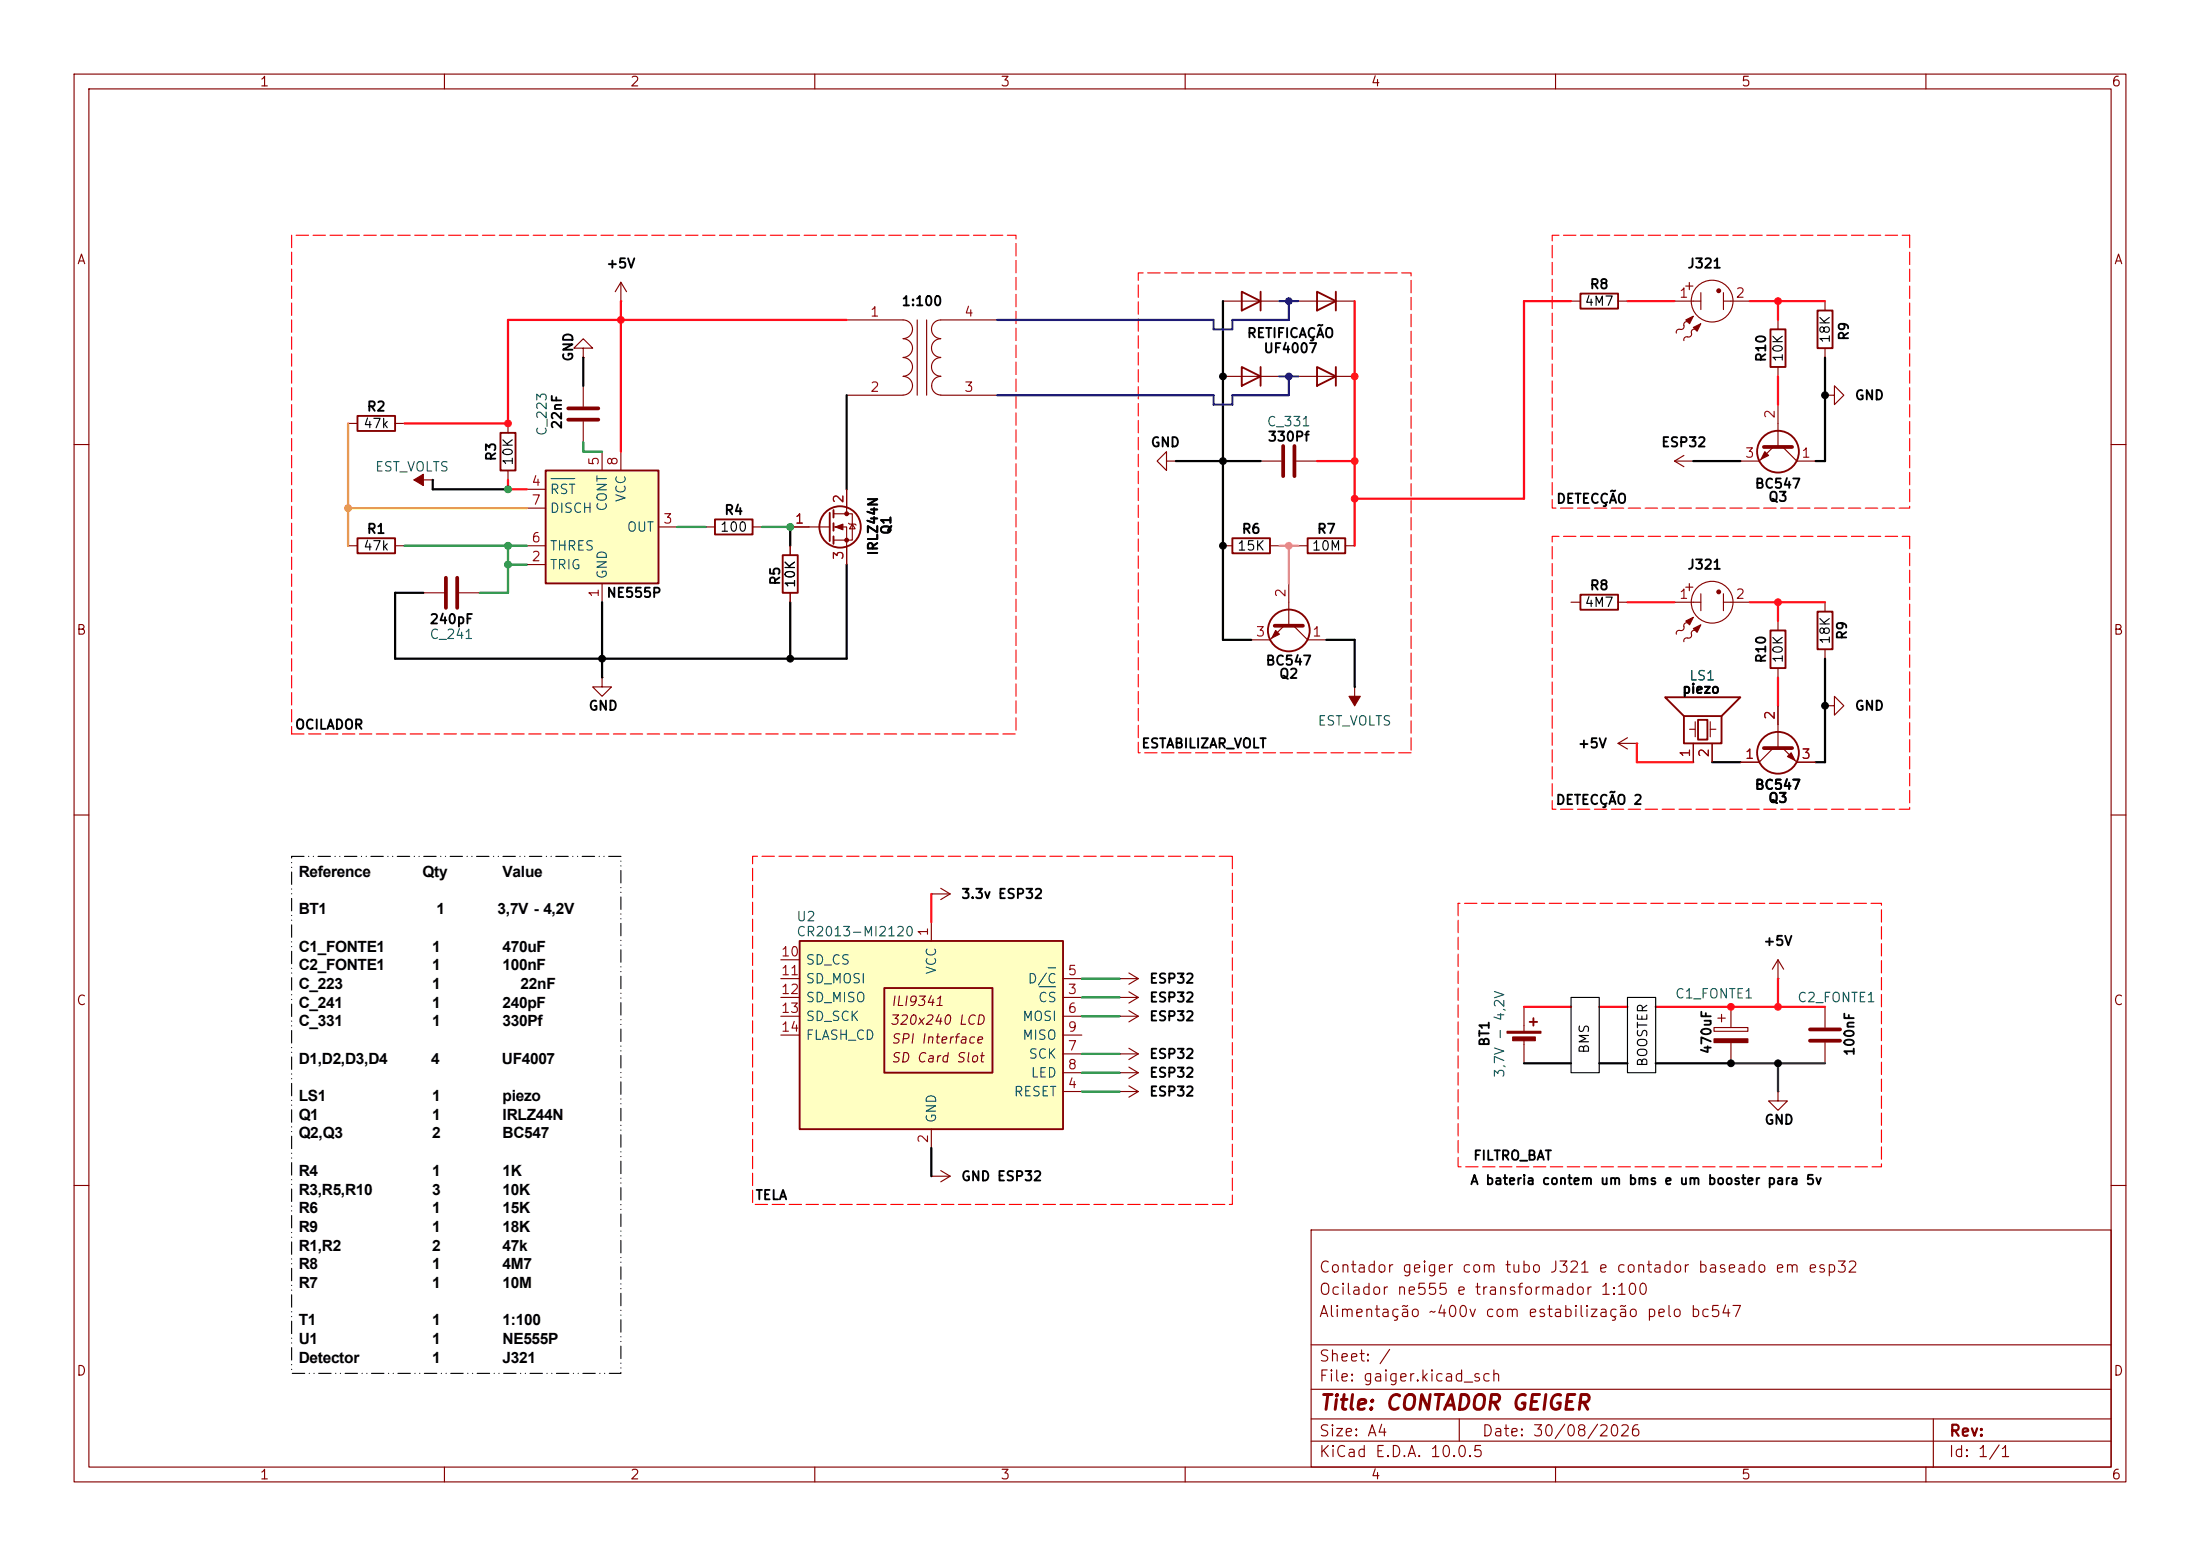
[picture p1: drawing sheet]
<svg xmlns="http://www.w3.org/2000/svg" width="297mm" height="210mm" viewBox="0 0 297 210" stroke-linecap="round" stroke-linejoin="round" font-family="sans-serif">
<g fill="none" stroke="#840000" stroke-width=".15">
<path d="M10 10h277v190h-277zM12 12h273v186h-273zM60 10v2M110 10v2M160 10v2M210 10v2M260 10v2M114.3 43.2h7.6a1.26 1.26 0 0 1 1.3 1.2 1.26 1.26 0 0 1-1.3 1.3M121.9 45.7a1.26 1.26 0 0 1 1.3 1.3 1.26 1.26 0 0 1-1.3 1.2M121.9 48.3a1.26 1.26 0 0 1 1.3 1.2 1.26 1.26 0 0 1-1.3 1.3 1.27 1.27 0 0 1 1.3 1.3 1.27 1.27 0 0 1-1.3 1.2h-7.6M123.8 43.2v10.1M125.1 43.2v10.1"/>
<path d="M127 43.2a1.25 1.25 0 0 0-1.2 1.2 1.25 1.25 0 0 0 1.2 1.3M127 45.7a1.25 1.25 0 0 0-1.2 1.3 1.25 1.25 0 0 0 1.2 1.2M127 48.3a1.25 1.25 0 0 0-1.2 1.2 1.25 1.25 0 0 0 1.2 1.3M127 43.2h7.6M127 53.3h7.6M127 50.8a1.26 1.26 0 0 0-1.2 1.3 1.26 1.26 0 0 0 1.2 1.2M10 60h2M106.7 71.1h5.3M112.5 69.3h2.6v3.6h-2.6M112.5 71.1h1.8v5.1M114.3 66v3.3M114.6 70.6l.1 .1h.7l.2 .2"/>
<path d="M115.1 70.7l.3 .7h-.7zM285 60h2M10 110h2M285 110h2M10 160h2M177 166h108v32h-108zM285 160h2M60 198v2M110 198v2M160 198v2M177 194.5h108M177 191.5h108"/>
<path d="M177 187.5h108M177 181.5h108M197 191.5v3M210 198v2M260 198v2M261 191.5v6.5"/>
</g>
<g fill="none" stroke="#840000" stroke-width=".25">
<path d="M112 69.2v3.8M112.5 68.8v1.1M112.5 70.6v1M112.5 72.4v1"/>
<circle cx="113.4" cy="71.1" r="2.79"/>
</g>
<g fill="#840000" stroke="#840000" stroke-width=".15">
<path d="M112.8 71.1l1-.4v.8z"/>
<circle cx="114.3" cy="69.3" r=".25"/>
<circle cx="114.3" cy="72.9" r=".25"/>
</g>
<path d="M73.7 63.5h15.2v15.2h-15.2z" fill="#ffffc2"/>
<g fill="none" stroke="#840000" stroke-width=".25">
<path d="M167.6 39.4l2.6 1.2-2.6 1.3zM170.2 39.4v2.5M177.8 39.4l2.5 1.2-2.5 1.3zM180.3 39.4v2.5M213.4 39.6h5v2.1h-5zM48.3 56.1h5v2.1h-5zM67.6 58.4h2v5.1h-2zM167.6 49.5l2.6 1.3-2.6 1.3zM170.2 49.5v2.6M177.8 49.5l2.5 1.3-2.5 1.3zM180.3 49.5v2.6M239 44.5h2v5h-2z"/>
<path d="M245.4 41.9h2v5.1h-2zM48.3 72.6h5v2.1h-5zM73.7 63.5h15.2v15.2h-15.2zM96.5 70.1h5.1v2h-5.1zM166.4 72.6h5v2.1h-5zM176.5 72.6h5.1v2.1h-5.1zM206.5 137.9h1M207 137.4v1"/>
<circle cx="240" cy="61" r="2.82"/>
<circle cx="174" cy="85.1" r="2.82"/>
</g>
<g fill="none" stroke="#840000" stroke-width=".15">
<path d="M83.8 38.1v2.5M83.8 38.1l-.7 1.3M83.8 38.1l.8 1.3M229.6 39.5v2.3M232.7 39.5v2.3M47 57.2h1.3M53.3 57.2h1.3M68.6 57.2v1.2M78.7 47h1.3l-1.3-1.3-1.2 1.3h1.2v1.3M78.7 48.3h.1M78.7 52.1v2.8M78.7 56.9v2.8"/>
<path d="M83.8 40.6h.1M165.1 50.8h7.6M165.1 40.6h7.6M175.3 50.8h7.6M175.3 40.6h7.6M212.1 40.6h1.3M218.4 40.6h1.3M226.1 40.6h3.5M227.8 43.4l-.4 .1-.1 .8-.3 .2h-.5l-.2 .2v.3M228.9 44.4l-.3 .1-.2 .1v.6l-.1 .2-.3 .1h-.5l-.2 .2v.3M232.7 40.6h3.5M240 43.2v1.3"/>
<path d="M240 49.5v1.3M240 54.6v5.7M246.4 53.3h1.2v-1.2l1.3 1.2-1.3 1.3v-1.3M246.4 53.3h.1M246.4 40.6v1.3M246.4 47v1.3M47 73.7h1.3M53.3 73.7h1.3M55.9 64.8h2.5M58.4 64.8h.1M68.6 63.5v1.3M71.1 76.2h2.6"/>
<path d="M71.1 66h2.6M71.1 73.7h2.6M71.1 68.6h2.6M81.3 61v2.5M81.3 78.7v2.6M83.8 61v2.5M88.9 71.1h2.5M95.2 71.1h1.3M101.6 71.1h1.3M157.5 62.2v-1.2l-1.3 1.2 1.3 1.3v-1.3h1.2M158.7 62.2h.1M165.1 73.7h1.3"/>
<path d="M170.2 62.2h2.8M171.4 73.7h1.3M174 78.7v5.8M175 62.2h2.8M175.3 73.7h1.2M181.6 73.7h1.3M226.1 62.2h2.5M226.1 62.2l1.2 .8M227.3 61.5l-1.2 .7M228.6 62.2h.1M239.4 60.3l-1.9 1.9h-2.6M240.7 60.3l1.9 1.9h2.5"/>
<path d="M57.1 80h2.8M62 80h2.8M81.3 91.4v1.3h1.2l-1.2 1.3-1.3-1.3h1.3M81.3 91.4h.1M173.4 84.5l-2 1.9h-2.5M174.6 84.5l1.9 1.9h2.6M182.9 92.7h.1M182.9 92.7v2.6M205.7 135.9v3.3M231.4 138.7h4.6v.5h-4.6zM231.9 137.4h1M232.4 136.9v1"/>
<path d="M233.7 135.9v2.8M240 132.1h.1M240 129.5v2.6M240 129.5l-.7 1.3M240 129.5l.8 1.3M246.4 135.9v2.8M125.7 158.8h.1M125.7 158.8h2.6M127 158l1.3 .8M128.3 158.8l-1.3 .7M205.7 140.2v3.3M233.7 140.7v2.8"/>
<path d="M240 147.3v1.3h1.3l-1.3 1.3-1.2-1.3h1.2M240 147.3h.1M246.4 140.7v2.8"/>
<circle cx="231.1" cy="40.6" r="2.82"/>
</g>
<path d="M74.4 64.6h3.2" fill="none" stroke="#006464" stroke-width=".15"/>
<g fill="#840000" stroke="#840000" stroke-width=".15">
<path d="M55.9 64.8l1.2-.8v1.5z"/>
<path d="M172.2 85.1l.5 .5-1 .5z"/>
<path d="M182.1 94h1.5l-.7 1.3z"/>
<path d="M227.6 43.2l1-.5-.5 1z"/>
<path d="M228.6 44.2l1-.5-.5 1z"/>
<path d="M238.3 61l.5 .5-1.1 .5z"/>
<path d="M203.5 139.2h4.5v.2h-4.5z"/>
<path d="M204.2 140h3.1v.5h-3.1z"/>
<path d="M231.4 140.2h4.6v.5h-4.6z"/>
<circle cx="232" cy="39.2" r=".25"/>
</g>
<path d="M76.7 56.6h4.1M76.7 55.1h4.1M60.2 78v4M61.7 78v4M173.2 60.2v4.1M174.8 60.2v4.1M238.1 60.3h3.8M172.1 84.5h3.8M244.3 138.9h4.1M244.3 140.5h4.1" fill="none" stroke="#840000" stroke-width=".51"/>
<path d="M107.9 127h35.6v25.4h-35.6z" fill="#ffffc2"/>
<g fill="none" stroke="#840000" stroke-width=".25">
<path d="M105.7 74.9h2v5.1h-2zM213.4 80.3h5v2h-5zM227.3 96.6h5.1v3.7h-5.1zM227.3 96.6l-2.5-2.5h10.1l-2.5 2.5M229.2 97.2h1.3v2.6h-1.3zM239 85.1h2v5.1h-2zM245.4 82.6h2v5h-2zM107.9 127h35.6v25.4h-35.6zM119.4 133.4h14.6v11.4h-14.6z"/>
<circle cx="240" cy="101.6" r="2.82"/>
</g>
<g fill="none" stroke="#840000" stroke-width=".15">
<path d="M106.7 73.7v1.2M106.7 71.1h2.5M114.3 66v2.6M114.3 73.7v2.5M106.7 80v1.3M212.1 81.3h1.3M218.4 81.3h1.3M219.7 99.6l-1.3 .7M226.1 81.3h3.5M227.8 84.1l-.4 .1-.1 .8-.3 .1h-.5l-.2 .2v.3M228.1 98.4h.8M228.9 97.4v2"/>
<path d="M228.9 85.1h-.3l-.2 .1v.6l-.1 .2-.3 .1h-.5l-.2 .3v.2M229.6 80.1v2.3M230.9 97.4v2M230.9 98.4h.7M232.7 81.3h3.5M232.7 80.1v2.3M240 83.8v1.3M240 90.2v1.2M240 95.3v5.7M246.4 95.3h1.2v-1.3l1.3 1.3-1.3 1.2v-1.2M246.4 95.3h.1M246.4 81.3v1.3"/>
<path d="M246.4 87.6v1.3M127 119.9l1.3 .8M218.4 100.3l1.3 .8M218.4 100.3h2.6M221 100.3h.1M228.6 100.3v2.6M231.1 100.3v2.6M239.4 101l-1.9 1.9h-2.6M240.7 101l1.9 1.9h2.5M105.4 134.6h2.5M105.4 132.1h2.5M105.4 137.2h2.5"/>
<path d="M105.4 139.7h2.5M105.4 129.5h2.5M125.7 120.7h.1M125.7 124.5v2.5M125.7 120.7h2.6M128.3 120.7l-1.3 .7M143.5 134.6h2.5M143.5 132.1h2.5M143.5 137.2h2.5M143.5 139.7h2.5M151.1 132.1h.1M151.1 134.6h.1"/>
<path d="M151.1 137.2h.1M151.1 134.6h2.6M151.1 132.1h2.6M151.1 137.2h2.6M152.4 131.3l1.3 .8M152.4 133.9l1.3 .7M152.4 136.4l1.3 .8M153.7 132.1l-1.3 .7M153.7 134.6l-1.3 .8M153.7 137.2l-1.3 .7M125.7 152.4v2.5M143.5 147.3h2.5"/>
<path d="M143.5 142.2h2.5M143.5 144.8h2.5M151.1 142.2h.1M151.1 147.3h.1M151.1 144.8h.1M151.1 147.3h2.6M151.1 142.2h2.6M151.1 144.8h2.6M152.4 141.5l1.3 .7M152.4 146.6l1.3 .7M152.4 144l1.3 .8M153.7 142.2l-1.3 .8"/>
<path d="M153.7 147.3l-1.3 .8M153.7 144.8l-1.3 .7"/>
<circle cx="231.1" cy="81.3" r="2.82"/>
</g>
<path d="M140.3 133.2h2.2M141.5 130.6h1" fill="none" stroke="#006464" stroke-width=".15"/>
<path d="M238.1 101h3.8" fill="none" stroke="#840000" stroke-width=".51"/>
<g fill="#840000" stroke="#840000" stroke-width=".15">
<path d="M241.3 102.1l.5-.5 .5 1z"/>
<path d="M227.6 83.8l1-.5-.5 1z"/>
<path d="M228.6 84.8l1-.5-.5 1z"/>
<circle cx="232" cy="79.9" r=".25"/>
</g>
<path d="M257.8 31.8v36.8h-48.3v-36.8h48.3M257.8 72.4v36.8h-48.3v-36.8h48.3M39.4 99.1h97.8v-67.3h-97.8v67.3M166.4 115.6v47h-64.8v-47h64.8M190.5 101.6h-36.8v-64.8h36.8v64.8M196.8 121.9v35.6h57.2v-35.6h-57.2" fill="none" stroke="#f00" stroke-width=".15" stroke-dasharray="1.7 .6"/>
<path d="M83.8 43.2h-15.2v14h-14M83.8 40.6v20.4M177.8 62.2h5.1" fill="none" stroke="#ff091a" stroke-width=".3"/>
<path d="M182.9 40.6v33.1M212.1 40.6h-6.4v26.7h-22.8" fill="none" stroke="#ff0815" stroke-width=".3"/>
<path d="M240 40.6v2.6M240 50.8v3.8M240 91.4v3.9M246.4 81.3h-6.4v2.5" fill="none" stroke="#ff0d20" stroke-width=".3"/>
<g fill="none" stroke="#000" stroke-width=".3">
<path d="M78.7 48.3v3.8M165.1 40.6v45.8h3.8M246.4 48.3v13.9h-1.3M106.7 71.1v2.6M114.3 76.2v12.7h-61v-8.9h3.8M158.7 62.2h11.5M228.6 62.2h6.3M81.3 81.3v10.1M106.7 81.3v7.6M179.1 86.4h3.8v6.3M246.4 88.9v14h-1.3M231.1 102.9h3.8"/>
<path d="M125.7 154.9v3.9M205.7 143.5h6.4M215.9 143.5h3.8M223.5 143.5h10.2"/>
</g>
<path d="M219.7 40.6h6.4M236.2 40.6h10.2M219.7 81.3h6.4M236.2 81.3h3.8" fill="none" stroke="#ff102d" stroke-width=".3"/>
<path d="M221 100.3v2.6h7.6" fill="none" stroke="#ff1818" stroke-width=".3"/>
<path d="M205.7 135.9h6.4M215.9 135.9h3.8M223.5 135.9h10.2" fill="none" stroke="#ff0b20" stroke-width=".3"/>
<path d="M78.7 59.7v1.3h2.6M54.6 73.7h16.5M68.6 73.7v6.3h-3.8M68.6 76.2h2.5M91.4 71.1h3.8M102.9 71.1h3.8M146 134.6h5.1M146 132.1h5.1M146 137.2h5.1M146 144.8h5.1M146 142.2h5.1M146 147.3h5.1" fill="none" stroke="#009600" stroke-width=".3"/>
<path d="M68.6 64.8v1.2h2.5" fill="none" stroke="#ff0d22" stroke-width=".3"/>
<path d="M47 57.2v16.5M47 68.6h24.1" fill="none" stroke="#ffa40f" stroke-width=".3"/>
<path d="M114.3 53.3v12.7M58.4 64.8v1.2h10.2" fill="none" stroke="#050505" stroke-width=".3"/>
<path d="M233.7 135.9h12.7M240 132.1v3.8" fill="none" stroke="#f12" stroke-width=".3"/>
<path d="M233.7 143.5h12.7M240 143.5v3.8" fill="none" stroke="#373737" stroke-width=".3"/>
<path d="M83.8 43.2h30.5" fill="none" stroke="#ff0e1b" stroke-width=".3"/>
<path d="M172.7 40.6h2.6M172.7 50.8h2.6" fill="none" stroke="#2627ff" stroke-width=".3"/>
<path d="M174 40.6v2.6h-7.6v1.3h-2.6v-1.3h-29.2M174 50.8v2.5h-7.6v1.3h-2.6v-1.3h-29.2" fill="none" stroke="#1f1aff" stroke-width=".3"/>
<path d="M172.7 73.7h2.6M174 73.7v5" fill="none" stroke="#e211ff" stroke-width=".3"/>
<path d="M125.7 120.7v3.8" fill="none" stroke="#ff1019" stroke-width=".3"/>
<path d="M39.4 115.6h44.4v69.8h-44.4z" fill="none" stroke="#000" stroke-width=".15" stroke-dasharray="1.7 .6 0 .6 0 .6"/>
<path d="M212.1 134.6h3.8v10.2h-3.8zM219.7 134.6h3.8v10.2h-3.8z" fill="none" stroke="#000" stroke-width=".15"/>
<g fill="#ff141d" stroke="#ff141d" stroke-width=".14">
<circle cx="182.9" cy="62.2" r=".46"/>
<circle cx="182.9" cy="50.8" r=".46"/>
</g>
<circle cx="182.9" cy="67.3" r=".46" fill="#ff0b20" stroke="#ff0b20" stroke-width=".14"/>
<g fill="#000" stroke="#000" stroke-width=".14">
<circle cx="165.1" cy="50.8" r=".46"/>
<circle cx="246.4" cy="53.3" r=".46"/>
<circle cx="165.1" cy="73.7" r=".46"/>
<circle cx="165.1" cy="62.2" r=".46"/>
<circle cx="81.3" cy="88.9" r=".46"/>
<circle cx="106.7" cy="88.9" r=".46"/>
<circle cx="246.4" cy="95.3" r=".46"/>
<circle cx="233.7" cy="143.5" r=".46"/>
<circle cx="240" cy="143.5" r=".46"/>
</g>
<circle cx="240" cy="81.3" r=".46" fill="#ff0d1d" stroke="#ff0d1d" stroke-width=".14"/>
<circle cx="240" cy="40.6" r=".46" fill="#ff0919" stroke="#ff0919" stroke-width=".14"/>
<g fill="#009600" stroke="#009600" stroke-width=".14">
<circle cx="68.6" cy="66" r=".46"/>
<circle cx="68.6" cy="76.2" r=".46"/>
<circle cx="68.6" cy="73.7" r=".46"/>
<circle cx="106.7" cy="71.1" r=".46"/>
</g>
<circle cx="47" cy="68.6" r=".46" fill="#ffa413" stroke="#ffa413" stroke-width=".14"/>
<circle cx="233.7" cy="135.9" r=".46" fill="#ff0e17" stroke="#ff0e17" stroke-width=".14"/>
<circle cx="240" cy="135.9" r=".46" fill="#ff101d" stroke="#ff101d" stroke-width=".14"/>
<circle cx="68.6" cy="57.2" r=".46" fill="#ff1124" stroke="#ff1124" stroke-width=".14"/>
<circle cx="83.8" cy="43.2" r=".46" fill="#ff0c19" stroke="#ff0c19" stroke-width=".14"/>
<g fill="#1f1aff" stroke="#1f1aff" stroke-width=".14">
<circle cx="174" cy="40.6" r=".46"/>
<circle cx="174" cy="50.8" r=".46"/>
</g>
<circle cx="174" cy="73.7" r=".46" fill="#f312ff" stroke="#f312ff" stroke-width=".14"/>
<g font-size="2.1">
<text x="40.3" y="118.4">Reference</text>
<text x="57.1" y="118.4">Qty</text>
<text x="67.9" y="118.4">Value</text>
<text x="40.3" y="123.4">BT1</text>
<text x="58.9" y="123.4">1</text>
<text x="67.2" y="123.4">3,7V - 4,2V</text>
<text x="40.3" y="128.5">C1_FONTE1</text>
<text x="40.3" y="131">C2_FONTE1</text>
<text x="58.3" y="128.5">1</text>
<text x="58.3" y="131">1</text>
<text x="67.9" y="128.5">470uF</text>
<text x="67.9" y="131">100nF</text>
<text x="40.3" y="133.5">C_223</text>
<text x="40.3" y="136">C_241</text>
<text x="58.3" y="133.5">1</text>
<text x="58.3" y="136">1</text>
<text x="67.9" y="136">240pF</text>
<text x="70.3" y="133.5">22nF</text>
<text x="40.3" y="138.5">C_331</text>
<text x="40.3" y="143.6">D1,D2,D3,D4</text>
<text x="58.2" y="143.6">4</text>
<text x="58.3" y="138.5">1</text>
<text x="67.8" y="143.6">UF4007</text>
<text x="67.9" y="138.5">330Pf</text>
<text x="40.3" y="148.6">LS1</text>
<text x="58.3" y="148.6">1</text>
<text x="67.9" y="148.6">piezo</text>
<text x="40.3" y="151.1">Q1</text>
<text x="40.3" y="153.7">Q2,Q3</text>
<text x="58.3" y="151.1">1</text>
<text x="58.3" y="153.7">2</text>
<text x="67.9" y="151.1">IRLZ44N</text>
<text x="67.9" y="153.7">BC547</text>
<text x="40.3" y="158.7">R4</text>
<text x="40.3" y="161.2">R3,R5,R10</text>
<text x="58.3" y="158.7">1</text>
<text x="58.3" y="161.2">3</text>
<text x="67.9" y="158.7">1K</text>
<text x="67.9" y="161.2">10K</text>
<text x="40.3" y="163.7">R6</text>
<text x="40.3" y="166.3">R9</text>
<text x="58.3" y="163.7">1</text>
<text x="58.3" y="166.3">1</text>
<text x="67.9" y="163.7">15K</text>
<text x="67.9" y="166.3">18K</text>
<text x="40.3" y="168.8">R1,R2</text>
<text x="40.3" y="171.3">R8</text>
<text x="40.3" y="173.8">R7</text>
<text x="58.3" y="168.8">2</text>
<text x="58.3" y="171.3">1</text>
<text x="58.3" y="173.8">1</text>
<text x="67.9" y="168.8">47k</text>
<text x="67.9" y="171.3">4M7</text>
<text x="67.9" y="173.8">10M</text>
<text x="40.3" y="178.9">T1</text>
<text x="58.3" y="178.9">1</text>
<text x="67.9" y="178.9">1:100</text>
<text x="40.3" y="181.4">U1</text>
<text x="40.3" y="183.9">Detector</text>
<text x="58.3" y="181.4">1</text>
<text x="58.3" y="183.9">1</text>
<text x="67.9" y="181.4">NE555P</text>
<text x="67.9" y="183.9">J321</text>
</g>
<text font-size="2" fill="#840000" x="178" y="190.8">Title: CONTADOR GEIGER</text>
<g font-size="1.5" fill="#840000">
<text x="178" y="172.1">Contador geiger com tubo J321 e contador baseado em esp32</text>
<text x="178" y="178.1">Alimentação ~400v com estabilização pelo bc547</text>
<text x="178" y="175.1">Ocilador ne555 e transformador 1:100</text>
<text x="178" y="184.1">Sheet: /</text>
<text x="178" y="186.8">File: gaiger.kicad_sch</text>
<text x="178" y="197">KiCad E.D.A. 10.0.5</text>
<text x="178" y="194.2">Size: A4</text>
<text x="200" y="194.2">Date: 30/08/2026</text>
<text x="263" y="197">Id: 1/1</text>
<text x="263" y="194.2">Rev:</text>
</g>
<g font-size="1.3" fill="#840000">
<text x="35" y="12">1</text>
<text x="85" y="12">2</text>
<text x="135" y="12">3</text>
<text x="185" y="12">4</text>
<text x="235" y="12">5</text>
<text x="285" y="12">6</text>
<text x="10.3" y="36">A</text>
<text x="285.3" y="36">A</text>
<text x="228.9" y="39.5" transform="rotate(-90 228.9 39.5)">+</text>
<text x="228.9" y="80.2" transform="rotate(-90 228.9 80.2)">+</text>
<text x="10.2" y="86">B</text>
<text x="285.2" y="86">B</text>
<text x="10.2" y="136">C</text>
<text x="120.2" y="136.1">ILI9341</text>
<text x="285.2" y="136">C</text>
<text x="120" y="138.6">320x240 LCD</text>
<text x="120.2" y="141.2">SPI Interface</text>
<text x="120.2" y="143.7">SD Card Slot</text>
<text x="10.2" y="186">D</text>
<text x="285.2" y="186">D</text>
<text x="35" y="200">1</text>
<text x="85" y="200">2</text>
<text x="135" y="200">3</text>
<text x="185" y="200">4</text>
<text x="235" y="200">5</text>
<text x="285" y="200">6</text>
</g>
<g font-size="1.3">
<text x="81.8" y="36.5">+5V</text>
<text x="121.6" y="41.6">1:100</text>
<text x="213.8" y="41.6">4M7</text>
<text x="214.5" y="39.3">R8</text>
<text x="227.7" y="36.5">J321</text>
<text x="168.3" y="45.9">RETIFICAÇÃO</text>
<text x="170.5" y="48">UF4007</text>
<text x="247.3" y="46.4" transform="rotate(-90 247.3 46.4)">18K</text>
<text x="249.9" y="46.1" transform="rotate(-90 249.9 46.1)">R9</text>
<text x="77.7" y="48.9" transform="rotate(-90 77.7 48.9)">GND</text>
<text x="241" y="49" transform="rotate(-90 241 49)">10K</text>
<text x="48.9" y="58.1">47k</text>
<text x="49.4" y="55.8">R2</text>
<text x="76.1" y="58" transform="rotate(-90 76.1 58)">22nF</text>
<text x="171.1" y="59.9">330Pf</text>
<text x="250.3" y="54.3">GND</text>
<text x="67.3" y="62.3" transform="rotate(-90 67.3 62.3)">R3</text>
<text x="69.5" y="62.9" transform="rotate(-90 69.5 62.9)">10K</text>
<text x="155.3" y="60.6">GND</text>
<text x="224.2" y="60.6">ESP32</text>
<text x="97.7" y="69.8">R4</text>
<text x="210" y="68.3">DETECÇÃO</text>
<text x="236.8" y="66.2">BC547</text>
<text x="238.6" y="68">Q3</text>
<text x="48.9" y="74.6">47k</text>
<text x="49.4" y="72.3">R1</text>
<text x="97.1" y="72.1">100</text>
<text x="118.8" y="75.1" transform="rotate(-90 118.8 75.1)">IRLZ44N</text>
<text x="120.6" y="72.3" transform="rotate(-90 120.6 72.3)">Q1</text>
<text x="166.9" y="74.6">15K</text>
<text x="167.5" y="72.3">R6</text>
<text x="177" y="74.6">10M</text>
<text x="177.7" y="72.3">R7</text>
<text x="227.7" y="77.2">J321</text>
<text x="81.8" y="81">NE555P</text>
<text x="105.6" y="79.1" transform="rotate(-90 105.6 79.1)">R5</text>
<text x="107.6" y="79.4" transform="rotate(-90 107.6 79.4)">10K</text>
<text x="213.8" y="82.2">4M7</text>
<text x="214.5" y="80">R8</text>
<text x="57.9" y="84.5">240pF</text>
<text x="241" y="89.6" transform="rotate(-90 241 89.6)">10K</text>
<text x="247.3" y="87.1" transform="rotate(-90 247.3 87.1)">18K</text>
<text x="249.6" y="86.5" transform="rotate(-90 249.6 86.5)">R9</text>
<text x="170.8" y="90.1">BC547</text>
<text x="172.6" y="91.9">Q2</text>
<text x="227" y="93.9">piezo</text>
<text x="39.7" y="98.8">OCILADOR</text>
<text x="79.4" y="96.2">GND</text>
<text x="154" y="101.3">ESTABILIZAR_VOLT</text>
<text x="212.9" y="101.3">+5V</text>
<text x="250.3" y="96.2">GND</text>
<text x="236.8" y="106.9">BC547</text>
<text x="209.9" y="108.9">DETECÇÃO 2</text>
<text x="238.6" y="108.7">Q3</text>
<text x="129.7" y="121.6">3.3v ESP32</text>
<text x="238" y="128">+5V</text>
<text x="155.1" y="133">ESP32</text>
<text x="155.1" y="135.6">ESP32</text>
<text x="155.1" y="143.2">ESP32</text>
<text x="155.1" y="138.1">ESP32</text>
<text x="201.4" y="141.4" transform="rotate(-90 201.4 141.4)">BT1</text>
<text x="214.8" y="142.3" transform="rotate(-90 214.8 142.3)">BMS</text>
<text x="231.3" y="142.4" transform="rotate(-90 231.3 142.4)">470uF</text>
<text x="250.6" y="142.6" transform="rotate(-90 250.6 142.6)">100nF</text>
<text x="155.1" y="148.3">ESP32</text>
<text x="155.1" y="145.7">ESP32</text>
<text x="222.7" y="144.1" transform="rotate(-90 222.7 144.1)">BOOSTER</text>
<text x="238.1" y="152.1">GND</text>
<text x="129.7" y="159.7">GND ESP32</text>
<text x="198.4" y="160.2">A bateria contem um bms e um booster para 5v</text>
<text x="198.8" y="156.9">FILTRO_BAT</text>
<text x="101.9" y="162.3">TELA</text>
</g>
<g font-size="1.3" fill="#a90000">
<text x="226.6" y="40.5">1</text>
<text x="234.2" y="40.5">2</text>
<text x="117.4" y="43">1</text>
<text x="130.1" y="43">4</text>
<text x="117.4" y="53.2">2</text>
<text x="130.1" y="53.2">3</text>
<text x="239.9" y="56.6" transform="rotate(-90 239.9 56.6)">2</text>
<text x="71.7" y="65.9">4</text>
<text x="81.1" y="63" transform="rotate(-90 81.1 63)">5</text>
<text x="83.7" y="63" transform="rotate(-90 83.7 63)">8</text>
<text x="235.5" y="62.1">3</text>
<text x="243.1" y="62.1">1</text>
<text x="71.7" y="68.4">7</text>
<text x="89.4" y="71">3</text>
<text x="107.2" y="71">1</text>
<text x="114.2" y="68" transform="rotate(-90 114.2 68)">2</text>
<text x="71.7" y="76.1">2</text>
<text x="71.7" y="73.5">6</text>
<text x="114.2" y="75.7" transform="rotate(-90 114.2 75.7)">3</text>
<text x="81.1" y="80.7" transform="rotate(-90 81.1 80.7)">1</text>
<text x="173.9" y="80.7" transform="rotate(-90 173.9 80.7)">2</text>
<text x="226.6" y="81.1">1</text>
<text x="234.2" y="81.1">2</text>
<text x="169.4" y="86.2">3</text>
<text x="177.1" y="86.2">1</text>
<text x="239.9" y="97.3" transform="rotate(-90 239.9 97.3)">2</text>
<text x="228.5" y="102.3" transform="rotate(-90 228.5 102.3)">1</text>
<text x="231" y="102.3" transform="rotate(-90 231 102.3)">2</text>
<text x="235.5" y="102.7">1</text>
<text x="243.1" y="102.7">3</text>
<text x="105.3" y="129.4">10</text>
<text x="105.3" y="131.9">11</text>
<text x="125.6" y="126.5" transform="rotate(-90 125.6 126.5)">1</text>
<text x="144" y="131.9">5</text>
<text x="105.3" y="134.5">12</text>
<text x="105.3" y="137">13</text>
<text x="144" y="134.5">3</text>
<text x="144" y="137">6</text>
<text x="105.3" y="139.6">14</text>
<text x="144" y="142.1">7</text>
<text x="144" y="139.6">9</text>
<text x="144" y="147.2">4</text>
<text x="144" y="144.6">8</text>
<text x="125.6" y="154.4" transform="rotate(-90 125.6 154.4)">2</text>
</g>
<g font-size="1.3" fill="#050505">
<text x="238.7" y="49" transform="rotate(-90 238.7 49)">R10</text>
<text x="238.7" y="89.6" transform="rotate(-90 238.7 89.6)">R10</text>
</g>
<g font-size="1.3" fill="#006464">
<text x="74.1" y="58.9" transform="rotate(-90 74.1 58.9)">C_223</text>
<text x="170.9" y="57.9">C_331</text>
<text x="50.5" y="64">EST_VOLTS</text>
<text x="74.1" y="67">RST</text>
<text x="74.1" y="69.5">DISCH</text>
<text x="82.2" y="69.1" transform="rotate(-90 82.2 69.1)">CONT</text>
<text x="84.8" y="67.9" transform="rotate(-90 84.8 67.9)">VCC</text>
<text x="74.1" y="77.2">TRIG</text>
<text x="74.1" y="74.6">THRES</text>
<text x="84.5" y="72.1">OUT</text>
<text x="82.2" y="78.3" transform="rotate(-90 82.2 78.3)">GND</text>
<text x="57.9" y="86.6">C_241</text>
<text x="228" y="92.1">LS1</text>
<text x="177.8" y="98.2">EST_VOLTS</text>
<text x="107.4" y="124.7">U2</text>
<text x="107.4" y="126.7">CR2013-MI2120</text>
<text x="108.7" y="130.5">SD_CS</text>
<text x="126.7" y="131.6" transform="rotate(-90 126.7 131.6)">VCC</text>
<text x="108.7" y="133">SD_MOSI</text>
<text x="108.7" y="135.6">SD_MISO</text>
<text x="138.7" y="133">D/C</text>
<text x="140" y="135.6">CS</text>
<text x="226" y="135.1">C1_FONTE1</text>
<text x="242.6" y="135.6">C2_FONTE1</text>
<text x="108.7" y="138.1">SD_SCK</text>
<text x="108.7" y="140.7">FLASH_CD</text>
<text x="137.9" y="138.1">MOSI</text>
<text x="137.9" y="140.7">MISO</text>
<text x="138.8" y="143.2">SCK</text>
<text x="136.8" y="148.3">RESET</text>
<text x="139.1" y="145.7">LED</text>
<text x="203.4" y="145.6" transform="rotate(-90 203.4 145.6)">3,7V - 4,2V</text>
<text x="126.7" y="151.7" transform="rotate(-90 126.7 151.7)">GND</text>
</g>
</svg>
